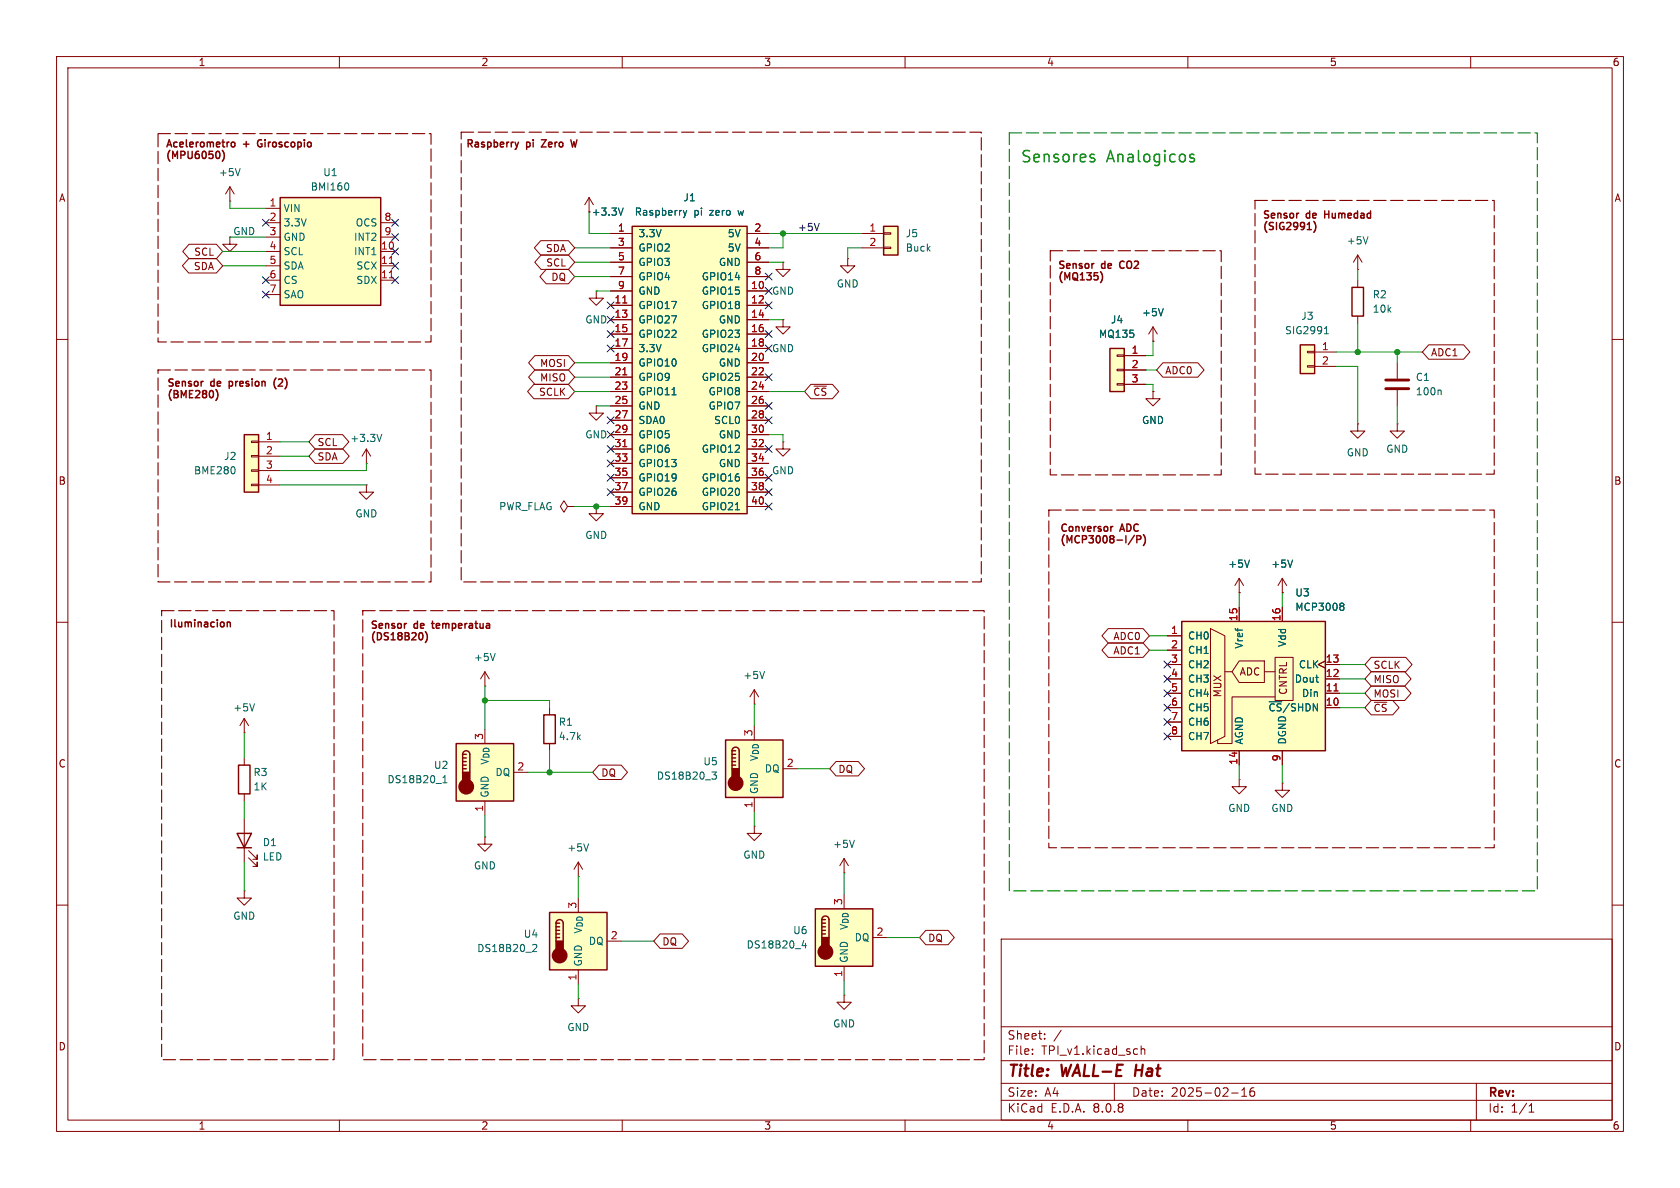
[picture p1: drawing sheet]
<svg xmlns="http://www.w3.org/2000/svg" width="297mm" height="210mm" viewBox="0 0 297 210" stroke-linecap="round" stroke-linejoin="round" font-family="sans-serif">
<g fill="none" stroke="#840000" stroke-width=".18">
<path d="M10 10h277v190h-277zM12 12h273v186h-273zM60 10v2M110 10v2M160 10v2M210 10v2M260 10v2M10 60h2M285 60h2M10 110h2M285 110h2M43.2 157.5v1.3h1.2l-1.2 1.2-1.3-1.2h1.3"/>
<path d="M43.2 157.5h.1M10 160h2M177 166h108v32h-108zM285 160h2M60 198v2M110 198v2M160 198v2M177 194.5h108M177 191.5h108M177 187.5h108M177 181.5h108M182.5 186.3v.1"/>
<path d="M182.5 185.5v.1M184.7 183.6v.1M184.7 182.8v.1M187.6 182.1l-1.3 2M197 191.5v3M201.7 184.9v1.5M201.7 185.5l.3-.1 .3 .1 .1 .9M210 198v2M217.7 193.2h1.2M219.5 193.8h.9M219.5 192.7l.5-.4v1.5M221.7 192.3a.59 .59 0 0 0-.7 .6v.6l.1 .2 .4 .1 .2-.1 .1-.5-.1-.3h-.5l-.2 .3"/>
<path d="M260 198v2M261 191.5v6.5M270.3 196.6h.9M270.3 195.5l.4-.4v1.5"/>
</g>
<path d="M200.9 188.2l-.3 2" fill="none" stroke="#840000" stroke-width=".4"/>
<path d="M80.6 131.4h10.2v10.2h-10.2z" fill="#ffffc2"/>
<path d="M80.6 131.4h10.2v10.2h-10.2zM81.8 133.4a.64 .64 0 0 1 .6-.7 .64 .64 0 0 1 .7 .7v3.1M81.8 135.9h.6M81.8 135.3h.6M81.8 134.6h.6M81.8 134h.6M81.8 133.4v3.1M81.8 133.4h.6" fill="none" stroke="#840000" stroke-width=".25"/>
<g fill="#840000" stroke="#840000" stroke-width=".25">
<path d="M81.8 136.5h1.3v1.9h-1.3z"/>
<circle cx="82.4" cy="139.1" r="1.27"/>
</g>
<g fill="none" stroke="#840000" stroke-width=".18">
<path d="M40.6 35.6h.1M40.6 33l-.7 1.3M40.6 33v2.6M40.6 33l.8 1.3M40.6 41.9v1.3h1.3l-1.3 1.3-1.2-1.3h1.2M149.9 45.7v1.3h1.2l-1.2 1.3-1.3-1.3h1.3M149.9 45.7h.1M85.7 118.7v2.6M85.7 118.7l.8 1.3M85.7 118.7l-.7 1.3M85.7 121.3h.1M90.8 136.5h2.5"/>
<path d="M85.7 141.6v2.5"/>
</g>
<path d="M42.5 29.8l-.5 1.3M87.5 115.5l-.4 1.3M78.3 138.4h.7M78.3 137.5l.4-.4v1.3" fill="none" stroke="#006464" stroke-width=".18"/>
<path d="M43.2 76.8h2.5v10.2h-2.5z" fill="#ffffc2"/>
<g fill="none" stroke="#840000" stroke-width=".18">
<path d="M44.4 78h1.3v.2h-1.3zM45.7 78.1h3.8M44.4 85.6h1.3v.3h-1.3zM44.4 83.1h1.3v.2h-1.3zM44.4 80.5h1.3v.3h-1.3zM45.7 80.6h3.8M45.7 83.2h3.8M45.7 85.7h3.8M97.2 125.1v1.3M97.2 131.4v1.3M133.3 124.5h.1M133.3 121.9l.8 1.3"/>
<path d="M133.3 121.9v2.6M133.3 121.9l-.7 1.3"/>
</g>
<path d="M43.2 76.8h2.5v10.2h-2.5zM96.1 126.4h2.1v5h-2.1z" fill="none" stroke="#840000" stroke-width=".25"/>
<path d="M41.5 82.7v.8M135.2 118.7l-.5 1.3" fill="none" stroke="#006464" stroke-width=".18"/>
<path d="M128.3 130.8h10.1v10.2h-10.1z" fill="#ffffc2"/>
<path d="M42.2 135.3h2v5h-2zM128.3 130.8h10.1v10.2h-10.1zM129.4 132.7a.64 .64 0 0 1 .6-.6 .64 .64 0 0 1 .7 .6v3.2M129.4 135.3h.6M129.4 134.6h.6M129.4 134h.6M129.4 133.4h.6M129.4 132.7v3.2M129.4 132.7h.6" fill="none" stroke="#840000" stroke-width=".25"/>
<g fill="#840000" stroke="#840000" stroke-width=".25">
<path d="M129.4 135.9h1.3v1.9h-1.3z"/>
<circle cx="130" cy="138.4" r="1.27"/>
</g>
<g fill="none" stroke="#840000" stroke-width=".18">
<path d="M138.4 46.4v1.2h1.3l-1.3 1.3-1.2-1.3h1.2M138.4 46.4h.1M240 47.6h.1M240 45.1l-.7 1.3M240 45.1v2.5M240 45.1l.8 1.3M43.2 129.5h.1M43.2 127v2.5M43.2 134v1.3M43.2 127l-.8 1.3M43.2 127l.7 1.3M138.4 135.9h2.6"/>
<path d="M43.2 140.3v1.3M133.3 146.1v1.2h-1.2l1.2 1.3 1.3-1.3h-1.3M133.3 146.1h.1M133.3 141v2.5M149.2 154.3h.1M149.2 151.8l.8 1.2M149.2 151.8v2.5M149.2 151.8l-.7 1.2M149.2 175.9v1.3h-1.2l1.2 1.2 1.3-1.2h-1.3M149.2 175.9h.1"/>
</g>
<path d="M241.8 41.9l-.4 1.2M45 124.4l-.4 1.3M125.9 136.5h.7l-.4 .5 .4 .1v.4l-.2 .2h-.4M151 148.5l-.4 1.3" fill="none" stroke="#006464" stroke-width=".18"/>
<path d="M144.1 160.7h10.2v10.1h-10.2z" fill="#ffffc2"/>
<path d="M144.1 160.7h10.2v10.1h-10.2zM145.3 162.6a.64 .64 0 0 1 .6-.7 .64 .64 0 0 1 .7 .7v3.1M145.3 165.1h.6M145.3 164.5h.6M145.3 163.8h.6M145.3 163.2h.6M145.3 162.6v3.1M145.3 162.6h.6" fill="none" stroke="#840000" stroke-width=".25"/>
<g fill="#840000" stroke="#840000" stroke-width=".25">
<path d="M145.3 165.7h1.3v1.9h-1.3z"/>
<circle cx="145.9" cy="168.3" r="1.27"/>
</g>
<path d="M102.2 154.9h.1M102.2 152.4l.8 1.3M102.2 152.4v2.5M102.2 152.4l-.7 1.3M149.2 170.8v2.6M154.3 165.7h2.5" fill="none" stroke="#840000" stroke-width=".18"/>
<path d="M104 149.2l-.4 1.2M142.1 166.3l-.3 .9h.8M142.4 166.7v.9" fill="none" stroke="#006464" stroke-width=".18"/>
<path d="M229.9 61h2.5v5h-2.5z" fill="#ffffc2"/>
<g fill="none" stroke="#840000" stroke-width=".18">
<path d="M105.4 51.4v1.3h1.3l-1.3 1.3-1.3-1.3h1.3M105.4 51.4h.1M138.4 56.5v1.3h1.3l-1.3 1.3-1.2-1.3h1.2M138.4 56.5h.1M203.8 57.8l-.7 1.3M203.8 57.8v2.5M203.8 57.8l.8 1.3M240 49.5v1.3M240 55.9v1.3M203.8 69.2v1.3h1.3l-1.3 1.3-1.2-1.3h1.2M203.8 69.2h.1M203.8 60.3h.1"/>
<path d="M231.1 64.6h1.3v.3h-1.3zM231.1 62.1h1.3v.3h-1.3zM232.4 62.2h3.8M232.4 64.8h3.8M105.4 89.5v1.3h1.3l-1.3 1.3-1.3-1.3h1.3M105.4 89.5h.1M226.7 104.8h.1M226.7 102.2l-.8 1.3M226.7 102.2v2.6M226.7 102.2l.8 1.3"/>
</g>
<path d="M239 50.8h2v5.1h-2zM229.9 61h2.5v5h-2.5z" fill="none" stroke="#840000" stroke-width=".25"/>
<path d="M205.6 54.6l-.4 1.2M234.1 59h.8M234.3 58l.2-.3v1.3M228.5 99l-.4 1.3" fill="none" stroke="#006464" stroke-width=".18"/>
<path d="M196.2 61.6h2.6v7.6h-2.6z" fill="#ffffc2"/>
<g fill="none" stroke="#840000" stroke-width=".18">
<path d="M105.4 71.8v1.2h1.3l-1.3 1.3-1.3-1.3h1.3M105.4 71.8h.1M197.5 67.8h1.3v.3h-1.3zM197.5 65.3h1.3v.2h-1.3zM197.5 62.7h1.3v.3h-1.3zM198.8 62.9h3.8M198.8 65.4h3.8M198.8 67.9h3.8M240 74.9v1.3h1.3l-1.3 1.3-1.2-1.3h1.2M240 74.9h.1M247 74.9v1.3h1.3l-1.3 1.3-1.3-1.3h1.3M247 74.9h.1"/>
<path d="M247 64.1v2.8M247 69v2.8M100.3 89.5l-.6-1-.6 1 .6 1.1 .6-1.1h1.3M101.6 89.5h.1M219.1 137.8v1.3h1.2l-1.2 1.2-1.3-1.2h1.3M219.1 137.8h.1M102.2 176.5v1.3h-1.2l1.2 1.3 1.3-1.3h-1.3M102.2 176.5h.1"/>
</g>
<path d="M196.2 61.6h2.6v7.6h-2.6z" fill="none" stroke="#840000" stroke-width=".25"/>
<path d="M245 68.7h4M245 67.2h4" fill="none" stroke="#840000" stroke-width=".51"/>
<path d="M254.6 68.9l.2 .2v.7" fill="none" stroke="#006464" stroke-width=".18"/>
<path d="M208.9 109.9h25.4v22.8h-25.4z" fill="#ffffc2"/>
<g fill="none" stroke="#840000" stroke-width=".18">
<path d="M206.4 112.4h2.5M206.4 117.5h2.5M206.4 114.9h2.5M214 111.1l2.5 1.3v17.8l-2.5 1.2zM216.5 118.7h1.3M219.1 116.8h4.4v3.9h-4.4l-1.3-2zM219.1 104.8h.1M219.1 102.2v2.6M219.1 107.3v2.6M219.1 102.2l-.8 1.3M219.1 102.2l.7 1.3M223.5 118.7h1.9"/>
<path d="M225.4 116.2h3.2v7.6h-3.2zM226.7 107.3v2.6M234.3 116.8l-1.3 .7 1.3 .6M234.3 117.5h2.6M206.4 125.1h2.5M206.4 122.6h2.5M206.4 120h2.5M206.4 127.6h2.5M206.4 130.2h2.5M219.1 132.7v2.6M225.4 123.2h-7.6v8.2h-2.5v-.6M226.7 138.4v1.3h1.3l-1.3 1.3-1.3-1.3h1.3"/>
<path d="M226.7 138.4h.1M226.7 132.7v2.6M234.3 125.1h2.6M234.3 122.6h2.6M234.3 120h2.6"/>
</g>
<path d="M208.9 109.9h25.4v22.8h-25.4z" fill="none" stroke="#840000" stroke-width=".25"/>
<path d="M235.8 122.1h.8" fill="none" stroke="#a90000" stroke-width=".18"/>
<path d="M220.9 99l-.4 1.3M237.1 106.6h.2l.3 .3-.3 .3M237.1 107.2h.2M237.3 107.2l.3 .2v.3l-.1 .1-.4 .1" fill="none" stroke="#006464" stroke-width=".18"/>
<path d="M97.2 161.3h10.1v10.2h-10.1z" fill="#ffffc2"/>
<path d="M97.2 161.3h10.1v10.2h-10.1zM98.3 163.2a.64 .64 0 0 1 .6-.6 .64 .64 0 0 1 .7 .6v3.2M98.3 165.7h.6M98.3 165.1h.6M98.3 164.5h.6M98.3 163.8h.6M98.3 163.2v3.2M98.3 163.2h.6" fill="none" stroke="#840000" stroke-width=".25"/>
<g fill="#840000" stroke="#840000" stroke-width=".25">
<path d="M98.3 166.4h1.3v1.9h-1.3z"/>
<circle cx="98.9" cy="168.9" r="1.27"/>
</g>
<g fill="none" stroke="#840000" stroke-width=".18">
<path d="M104.1 34.9l-.7 1.3M104.1 34.9v2.6M104.1 34.9l.8 1.3M64.8 79.4l-.8 1.2M64.8 79.4v2.5M64.8 79.4l.7 1.2M138.4 78.1v1.3h-1.2l1.2 1.2 1.3-1.2h-1.3M138.4 78.1h.1M64.8 81.9h.1M64.8 85.7v1.3h1.2l-1.2 1.3-1.3-1.3h1.3M64.8 85.7h.1M85.7 148v1.2h-1.2l1.2 1.3 1.3-1.3h-1.3"/>
<path d="M85.7 148h.1M102.2 171.5v2.5M107.3 166.4h2.6"/>
</g>
<path d="M110.2 36.8l-.5 1.2M67.5 76.8l-.4 1.2M94.2 167l.5-.1 .2 .4-.8 .9h.8" fill="none" stroke="#006464" stroke-width=".18"/>
<path d="M156.2 40h2.5v5.1h-2.5z" fill="#ffffc2"/>
<path d="M152.4 41.3h3.8M152.4 43.8h3.8M156.2 43.7h1.3v.2h-1.3zM156.2 41.1h1.3v.3h-1.3zM43.2 144.8v7.6M43.9 151.6l1.6 1.6v-.8v.8h-.8M43.9 150.4l1.6 1.5v-.8v.8h-.8" fill="none" stroke="#840000" stroke-width=".18"/>
<path d="M156.2 40h2.5v5.1h-2.5zM41.9 147.3h2.5l-1.2 2.6zM41.9 149.9h2.5" fill="none" stroke="#840000" stroke-width=".25"/>
<path d="M49.5 34.9h17.8v19.1h-17.8z" fill="#ffffc2"/>
<path d="M49.5 34.9h17.8v19.1h-17.8z" fill="none" stroke="#840000" stroke-width=".25"/>
<path d="M47 36.8h2.5M47 39.4h2.5M67.3 39.4h2.5M47 44.5h2.5M47 47h2.5M47 49.5h2.5M47 41.9h2.5M47 52.1h2.5M67.3 44.5h2.5M67.3 47h2.5M67.3 49.5h2.5M67.3 41.9h2.5" fill="none" stroke="#840000" stroke-width=".18"/>
<path d="M68.8 46.6h.7M68.8 49.1h.7" fill="none" stroke="#a90000" stroke-width=".18"/>
<path d="M61.5 32.4l.2 .4-.2 .7" fill="none" stroke="#006464" stroke-width=".18"/>
<path d="M111.8 40h20.3v50.8h-20.3z" fill="#ffffc2"/>
<g fill="none" stroke="#840000" stroke-width=".25">
<path d="M38.8 27l.1 .5-.1 .4M39.5 26.9a1.48 1.48 0 0 1-.2 1.6M41.1 25.1l.3 .1 .1 .2v.5l-.4 .1M45.6 24.9l-.1 .3 .1 .6M91.7 25.1l-.3 .9M95.7 24.7h.9l-.9 1.3h.9M100.9 24.7l.3 1.3 .3-.9 .2 .9M232.5 39.5a1.48 1.48 0 0 1-.2 1.6M234.2 37.3v1.2M234.2 37.9h.7M111.8 40h20.3v50.8h-20.3zM194.8 48.4a1.48 1.48 0 0 1-.3 1.6"/>
<path d="M198.1 46.3l-.2 .4 .2 .6M38.4 69.2a1.48 1.48 0 0 1-.2 1.6M40.5 67.4v1.3M40.5 68.2l.1 .1M40.6 67.4l-.1 .1M48.8 66.8a1.46 1.46 0 0 0 0 1.9M200.6 94.6l-1.1 1.7M201 94.7v1.3M201.7 94.9l-.1 .4-.6 .1M202.4 94.9a1.48 1.48 0 0 1-.3 1.5M40.2 110.1l.2-.1h.3v.8M75.4 112a1.48 1.48 0 0 1-.2 1.6"/>
<path d="M76.3 110.2h.5"/>
</g>
<g fill="none" stroke="#840000" stroke-width=".18">
<path d="M33.4 45.7h4.9l1.1 1.3-1.1 1.3h-4.9l-1.2-1.3zM33.4 43.2h4.9l1.1 1.3-1.1 1.2h-4.9l-1.1-1.2zM95.6 42.5h4.9l1.1 1.3-1.1 1.3h-4.9l-1.1-1.3zM95.6 45.1h4.9l1.1 1.3-1.1 1.2h-4.9l-1.1-1.2zM96.6 47.6h3.9l1.1 1.3-1.1 1.3h-3.9l-1.2-1.3zM107.9 41.3h3.9M107.9 51.4h3.9M107.9 54h3.9M107.9 56.5h3.9M107.9 59.1h3.9M107.9 43.8h3.9M107.9 46.4h3.9"/>
<path d="M107.9 48.9h3.9M132.1 41.3h3.8M132.1 51.4h3.8M132.1 54h3.8M132.1 56.5h3.8M132.1 59.1h3.8M132.1 43.8h3.8M132.1 46.4h3.8M132.1 48.9h3.8M55.7 79.4h4.9l1.1 1.2-1.1 1.3h-4.9l-1.1-1.3zM55.7 76.8h4.9l1.1 1.3-1.1 1.3h-4.9l-1.1-1.3zM94.4 67.9h6.1l1.1 1.3-1.1 1.3h-6.1l-1.1-1.3z"/>
<path d="M94.6 65.4h5.9l1.1 1.3-1.1 1.2h-5.9l-1.2-1.2zM94.6 62.9h5.9l1.1 1.2-1.1 1.3h-5.9l-1.2-1.3zM107.9 61.6h3.9M107.9 64.1h3.9M107.9 66.7h3.9M107.9 69.2h3.9M107.9 71.8h3.9M107.9 74.3h3.9M107.9 76.8h3.9M107.9 79.4h3.9M132.1 61.6h3.8M132.1 64.1h3.8"/>
<path d="M132.1 66.7h3.8M132.1 69.2h3.8M132.1 71.8h3.8M132.1 74.3h3.8M132.1 76.8h3.8M132.1 79.4h3.8M143.4 67.9h3.8l1.1 1.3-1.1 1.3h-3.8l-1.2-1.3zM198.8 62.9h3.8M198.8 65.4h3.8M198.8 67.9h3.8M203.8 60.3h.1M203.8 69.2h.1"/>
<path d="M205.6 64.1h6.2l1.1 1.3-1.1 1.3h-6.2l-1.1-1.3zM252.6 61h6.1l1.2 1.2-1.2 1.3h-6.1l-1.1-1.3zM107.9 81.9h3.9M107.9 84.5h3.9M107.9 87h3.9M107.9 89.5h3.9M132.1 81.9h3.8M132.1 84.5h3.8M132.1 87h3.8M132.1 89.5h3.8M195.9 113.7h6.2l1.1 1.2-1.1 1.3h-6.2l-1.1-1.3zM195.9 111.1h6.2l1.1 1.3-1.1 1.3h-6.2l-1.1-1.3z"/>
<path d="M206.4 112.4h2.5M206.4 117.5h2.5M206.4 114.9h2.5M219.1 104.8h.1M219.1 107.3v2.6M226.7 104.8h.1M226.7 107.3v2.6M234.3 116.8l-1.3 .7 1.3 .6M234.3 117.5h2.6M242.4 118.7h5.9l1.2 1.3-1.2 1.3h-5.9l-1.1-1.3zM242.4 116.2h6.1l1.1 1.3-1.1 1.2h-6.1l-1.1-1.2zM105.9 135.3h3.9l1.1 1.2-1.1 1.3h-3.9l-1.1-1.3z"/>
<path d="M147.8 134.6h3.9l1.1 1.3-1.1 1.3h-3.9l-1.1-1.3zM206.4 125.1h2.5M206.4 122.6h2.5M206.4 120h2.5M206.4 127.6h2.5M206.4 130.2h2.5M219.1 132.7v2.6M226.7 132.7v2.6M234.3 125.1h2.6M234.3 122.6h2.6M234.3 120h2.6M242.4 121.3h5.9l1.2 1.3-1.2 1.2h-5.9l-1.1-1.2z"/>
<path d="M242.4 123.8h3.8l1.1 1.3-1.1 1.3h-3.8l-1.1-1.3zM116.7 165.1h3.9l1.1 1.3-1.1 1.2h-3.9l-1.1-1.2zM163.7 164.5h3.9l1.1 1.2-1.1 1.3h-3.9l-1.1-1.3z"/>
</g>
<path d="M110.1 53.6h.7M110.1 66.3h.7M110.1 79h.7M235.8 122.1h.8" fill="none" stroke="#a90000" stroke-width=".18"/>
<path d="M110.2 36.8l-.5 1.2M120.8 37.2l.3 .8M121.1 38l-.3 .5M121.4 37.2l-.3 .8M205.6 54.6l-.4 1.2M118.8 69.8h.7M130 90.1h.7M220.9 99l-.4 1.3M228.5 99l-.4 1.3M237.1 106.6h.2l.3 .3-.3 .3M237.1 107.2h.2M237.3 107.2l.3 .2v.3l-.1 .1-.4 .1" fill="none" stroke="#006464" stroke-width=".18"/>
<path d="M144.8 39.5l-.4 1.3" fill="none" stroke="#0f0f0f" stroke-width=".18"/>
<path d="M27.9 23.6h48.3v36.9h-48.3zM81.5 23.4h92v79.5h-92zM221.9 35.4h42.3v48.4h-42.3zM185.7 44.3h30.2v39.6h-30.2zM27.9 65.4h48.3v37.5h-48.3zM185.4 90.2h78.8v59.7h-78.8zM28.6 108h30.5v79.3h-30.5zM64.1 108h109.9v79.3h-109.9z" fill="none" stroke="#840000" stroke-width=".2" stroke-dasharray="2.2 .8"/>
<path d="M178.4 23.5h93.4v134h-93.4z" fill="none" stroke="#008400" stroke-width=".2" stroke-dasharray="2.2 .8"/>
<g fill="none" stroke="#009600" stroke-width=".18">
<path d="M40.6 35.6v1.2h6.4M104.1 37.5v3.8h3.8M39.4 44.5h7.6M39.4 47h7.6M40.6 41.9h6.4M101.6 43.8h6.3M101.6 46.4h6.3M101.6 48.9h6.3M105.4 51.4h2.5M135.9 41.3h16.5M135.9 46.4h2.5M135.9 56.5h2.5"/>
<path d="M138.4 41.3v2.5h-2.5M152.4 43.8h-2.5v1.9M240 47.6v1.9M240 57.2v5M49.5 78.1h5.1M101.6 69.2h6.3M101.6 66.7h6.3M101.6 64.1h6.3M105.4 71.8h2.5M135.9 69.2h6.3M135.9 76.8h2.5v1.3M202.6 67.9h1.2v1.3"/>
<path d="M202.6 65.4h1.9M203.8 60.3v2.6h-1.2M236.2 64.8h3.8v10.1M236.2 62.2h15.3M247 62.2v1.9M247 71.8v3.1M49.5 85.7h15.3M49.5 80.6h5.1M64.8 81.9v1.3h-15.3M101.6 89.5h6.3M203.2 114.9h3.2M203.2 112.4h3.2"/>
<path d="M219.1 104.8v2.5M226.7 104.8v2.5M236.9 117.5h4.4M43.2 129.5v4.5M85.7 123.8h11.5v1.3M85.7 121.3v7.6M93.3 136.5h11.5M97.2 132.7v3.8M133.3 124.5v3.8M141 135.9h5.7M219.1 135.3v2.5M226.7 135.3v3.1"/>
<path d="M236.9 120h4.4M236.9 125.1h4.4M236.9 122.6h4.4M43.2 141.6v3.2M43.2 152.4v5.1M85.7 144.1v3.9M102.2 154.9v3.9M133.3 143.5v2.6M149.2 154.3v3.8M102.2 174v2.5M109.9 166.4h5.7M149.2 173.4v2.5"/>
<path d="M156.8 165.7h5.8"/>
</g>
<g fill="none" stroke="#000084" stroke-width=".18">
<path d="M46.4 38.8l1.2 1.2M47.6 38.8l-1.2 1.2M69.2 38.8l1.3 1.2M70.5 38.8l-1.3 1.2M46.4 51.5l1.2 1.2M46.4 48.9l1.2 1.2M47.6 51.5l-1.2 1.2M47.6 48.9l-1.2 1.2M69.2 48.9l1.3 1.2M69.2 41.3l1.3 1.2M69.2 46.4l1.3 1.2M69.2 43.8l1.3 1.3"/>
<path d="M70.5 48.9l-1.3 1.2M70.5 41.3l-1.3 1.2M70.5 46.4l-1.3 1.2M70.5 43.8l-1.3 1.3M107.3 58.4l1.3 1.3M107.3 53.4l1.3 1.2M107.3 55.9l1.3 1.2M108.6 58.4l-1.3 1.3M108.6 53.4l-1.3 1.2M108.6 55.9l-1.3 1.2M135.3 50.8l1.2 1.2M135.3 48.3l1.2 1.2"/>
<path d="M135.3 53.4l1.2 1.2M135.3 58.4l1.2 1.3M136.5 50.8l-1.2 1.2M136.5 53.4l-1.2 1.2M136.5 48.3l-1.2 1.2M136.5 58.4l-1.2 1.3M107.3 78.8l1.3 1.2M107.3 73.7l1.3 1.2M107.3 61l1.3 1.2M107.3 76.2l1.3 1.2M108.6 78.8l-1.3 1.2M108.6 73.7l-1.3 1.2"/>
<path d="M108.6 61l-1.3 1.2M108.6 76.2l-1.3 1.2M135.3 66.1l1.2 1.2M135.3 73.7l1.2 1.2M135.3 78.8l1.2 1.2M135.3 61l1.2 1.2M135.3 71.1l1.2 1.3M136.5 66.1l-1.2 1.2M136.5 73.7l-1.2 1.2M136.5 78.8l-1.2 1.2M136.5 61l-1.2 1.2M136.5 71.1l-1.2 1.3"/>
<path d="M107.3 81.3l1.3 1.2M107.3 83.8l1.3 1.3M107.3 86.4l1.3 1.2M108.6 81.3l-1.3 1.2M108.6 83.8l-1.3 1.3M108.6 86.4l-1.3 1.2M135.3 83.8l1.2 1.3M135.3 86.4l1.2 1.2M135.3 88.9l1.2 1.2M136.5 83.8l-1.2 1.3M136.5 86.4l-1.2 1.2M136.5 88.9l-1.2 1.2"/>
<path d="M205.8 119.4l1.2 1.2M205.8 116.9l1.2 1.2M207 119.4l-1.2 1.2M207 116.9l-1.2 1.2M205.8 127l1.2 1.2M205.8 121.9l1.2 1.3M205.8 129.6l1.2 1.2M205.8 124.5l1.2 1.2M207 127l-1.2 1.2M207 121.9l-1.2 1.3M207 129.6l-1.2 1.2M207 124.5l-1.2 1.2"/>
</g>
<g fill="#009600" stroke="#009600" stroke-width=".18">
<circle cx="138.4" cy="41.3" r=".46"/>
<circle cx="85.7" cy="123.8" r=".46"/>
<circle cx="105.4" cy="89.5" r=".46"/>
<circle cx="97.2" cy="136.5" r=".46"/>
<circle cx="240" cy="62.2" r=".46"/>
<circle cx="247" cy="62.2" r=".46"/>
</g>
<g font-size="2.8" fill="#008400">
<text x="180.3" y="29.1">Sensores</text>
<text x="195.7" y="29.1">Analogicos</text>
</g>
<g font-size="2.8" fill="#840000">
<text x="178" y="190.9">Title:</text>
<text x="187.7" y="190.9">WALL-E</text>
<text x="201.5" y="190.9">Hat</text>
</g>
<g font-size="2.1" fill="#840000">
<text x="178" y="184">Sheet:</text>
<text x="178" y="186.7">File:</text>
<text x="184.1" y="186.7">TPI_v1.kicad_sch</text>
<text x="178" y="196.9">KiCad</text>
<text x="178" y="194.1">Size:</text>
<text x="184.7" y="194.1">A4</text>
<text x="185.7" y="196.9">E.D.A.</text>
<text x="193.3" y="196.9">8.0.8</text>
<text x="200" y="194.1">Date:</text>
<text x="207" y="194.1">2025-02-16</text>
<text x="263" y="194.3">Rev:</text>
<text x="263" y="196.9">Id:</text>
<text x="267.1" y="196.9">1/1</text>
</g>
<g font-size="1.8" fill="#840000">
<text x="35" y="11.9">1</text>
<text x="85" y="11.9">2</text>
<text x="135" y="11.9">3</text>
<text x="185" y="11.9">4</text>
<text x="235" y="11.9">5</text>
<text x="285" y="11.9">6</text>
<text x="29.2" y="26.4">Acelerometro</text>
<text x="29.2" y="28.5">(MPU6050)</text>
<text x="43.1" y="26.4">+</text>
<text x="46.1" y="26.4">Giroscopio</text>
<text x="82.3" y="26.4">Raspberry</text>
<text x="93.1" y="26.4">pi</text>
<text x="96.4" y="26.4">Zero</text>
<text x="102.1" y="26.4">W</text>
<text x="10.3" y="35.9">A</text>
<text x="285.3" y="35.9">A</text>
<text x="104.5" y="38.3">+3.3V</text>
<text x="223.1" y="39">Sensor</text>
<text x="223.1" y="41">(SIG2991)</text>
<text x="231" y="39">de</text>
<text x="234.7" y="39">Humedad</text>
<text x="34.2" y="47.9">SDA</text>
<text x="34.2" y="45.4">SCL</text>
<text x="96.4" y="44.8">SDA</text>
<text x="96.5" y="47.3">SCL</text>
<text x="186.9" y="47.9">Sensor</text>
<text x="194.8" y="47.9">de</text>
<text x="198.5" y="47.9">CO2</text>
<text x="97.4" y="49.8">DQ</text>
<text x="186.9" y="49.9">(MQ135)</text>
<text x="95.4" y="65.1">MOSI</text>
<text x="252.9" y="63.2">ADC1</text>
<text x="29.5" y="68.7">Sensor</text>
<text x="29.5" y="70.7">(BME280)</text>
<text x="37.4" y="68.7">de</text>
<text x="41.1" y="68.7">presion</text>
<text x="49.5" y="68.7">(2)</text>
<text x="95.2" y="70.2">SCLK</text>
<text x="95.4" y="67.6">MISO</text>
<text x="143.7" y="70.2">~{CS}</text>
<text x="205.9" y="66.4">ADC0</text>
<text x="56" y="81.6">SDA</text>
<text x="56" y="79.1">SCL</text>
<text x="10.3" y="85.9">B</text>
<text x="285.3" y="85.9">B</text>
<text x="187.3" y="94.4">Conversor</text>
<text x="198.2" y="94.4">ADC</text>
<text x="187.3" y="96.4">(MCP3008-I/P)</text>
<text x="29.8" y="111.3">Iluminacion</text>
<text x="65.4" y="111.5">Sensor</text>
<text x="65.4" y="113.5">(DS18B20)</text>
<text x="73.3" y="111.5">de</text>
<text x="77" y="111.5">temperatua</text>
<text x="196.7" y="113.3">ADC0</text>
<text x="196.7" y="115.9">ADC1</text>
<text x="219.1" y="119.6">ADC</text>
<text x="242.7" y="118.4">SCLK</text>
<text x="216.1" y="123.4" transform="rotate(-90 216.1 123.4)">MUX</text>
<text x="227.7" y="122.9" transform="rotate(-90 227.7 122.9)">CNTRL</text>
<text x="242.7" y="123.5">MOSI</text>
<text x="242.7" y="121">MISO</text>
<text x="242.7" y="126">~{CS}</text>
<text x="10.3" y="135.9">C</text>
<text x="106.2" y="137.5">DQ</text>
<text x="148.1" y="136.8">DQ</text>
<text x="285.3" y="135.9">C</text>
<text x="117" y="167.3">DQ</text>
<text x="164" y="166.7">DQ</text>
<text x="10.3" y="185.9">D</text>
<text x="285.3" y="185.9">D</text>
<text x="35" y="199.9">1</text>
<text x="85" y="199.9">2</text>
<text x="135" y="199.9">3</text>
<text x="185" y="199.9">4</text>
<text x="235" y="199.9">5</text>
<text x="285" y="199.9">6</text>
</g>
<g font-size="1.8" fill="#006464">
<text x="38.6" y="31.3">+5V</text>
<text x="54.8" y="33.9">BMI160</text>
<text x="57" y="31.3">U1</text>
<text x="120.7" y="35.8">J1</text>
<text x="41.1" y="41.8">GND</text>
<text x="50" y="37.7">VIN</text>
<text x="50" y="40.2">3.3V</text>
<text x="62.8" y="40.2">OCS</text>
<text x="112.1" y="38.3">Raspberry</text>
<text x="122.7" y="38.3">pi</text>
<text x="125.6" y="38.3">zero</text>
<text x="130.8" y="38.3">w</text>
<text x="50" y="42.8">GND</text>
<text x="50" y="45.3">SCL</text>
<text x="50" y="47.9">SDA</text>
<text x="62.5" y="45.3">INT1</text>
<text x="62.5" y="42.8">INT2</text>
<text x="62.9" y="47.9">SCX</text>
<text x="112.8" y="42.1">3.3V</text>
<text x="112.8" y="44.7">GPIO2</text>
<text x="112.8" y="47.2">GPIO3</text>
<text x="127" y="47.2">GND</text>
<text x="128.6" y="42.1">5V</text>
<text x="128.6" y="44.7">5V</text>
<text x="160" y="42.1">J5</text>
<text x="160" y="44.7">Buck</text>
<text x="238" y="43.4">+5V</text>
<text x="50" y="50.4">CS</text>
<text x="50" y="52.9">SAO</text>
<text x="62.9" y="50.4">SDX</text>
<text x="112.8" y="49.8">GPIO4</text>
<text x="112.8" y="52.3">GND</text>
<text x="124" y="52.3">GPIO15</text>
<text x="124" y="49.8">GPIO14</text>
<text x="136.4" y="52.3">GND</text>
<text x="147.8" y="51">GND</text>
<text x="242.6" y="52.9">R2</text>
<text x="103.4" y="57.4">GND</text>
<text x="112.8" y="54.8">GPIO17</text>
<text x="112.8" y="57.4">GPIO27</text>
<text x="112.8" y="59.9">GPIO22</text>
<text x="124" y="54.8">GPIO18</text>
<text x="124" y="59.9">GPIO23</text>
<text x="127" y="57.4">GND</text>
<text x="194.2" y="59.9">MQ135</text>
<text x="196.3" y="57.4">J4</text>
<text x="201.8" y="56.1">+5V</text>
<text x="227.1" y="59.3">SIG2991</text>
<text x="229.9" y="56.7">J3</text>
<text x="242.6" y="55.5">10k</text>
<text x="112.8" y="62.5">3.3V</text>
<text x="112.8" y="65">GPIO10</text>
<text x="124" y="62.5">GPIO24</text>
<text x="127" y="65">GND</text>
<text x="136.4" y="62.5">GND</text>
<text x="112.8" y="67.5">GPIO9</text>
<text x="112.8" y="70.1">GPIO11</text>
<text x="124" y="67.5">GPIO25</text>
<text x="125.2" y="70.1">GPIO8</text>
<text x="250.2" y="67.5">C1</text>
<text x="250.2" y="70.1">100n</text>
<text x="103.4" y="77.7">GND</text>
<text x="112.8" y="72.6">GND</text>
<text x="112.8" y="75.2">SDA0</text>
<text x="112.8" y="77.7">GPIO5</text>
<text x="125.2" y="72.6">GPIO7</text>
<text x="126.1" y="75.2">SCL0</text>
<text x="127" y="77.7">GND</text>
<text x="201.8" y="75.2">GND</text>
<text x="39.5" y="81.5">J2</text>
<text x="61.8" y="78.3">+3.3V</text>
<text x="112.8" y="80.2">GPIO6</text>
<text x="112.8" y="82.8">GPIO13</text>
<text x="124" y="80.2">GPIO12</text>
<text x="127" y="82.8">GND</text>
<text x="238" y="80.9">GND</text>
<text x="245" y="80.2">GND</text>
<text x="34.2" y="84">BME280</text>
<text x="112.8" y="85.3">GPIO19</text>
<text x="112.8" y="87.9">GPIO26</text>
<text x="124" y="85.3">GPIO16</text>
<text x="124" y="87.9">GPIO20</text>
<text x="136.4" y="84">GND</text>
<text x="62.7" y="91.7">GND</text>
<text x="88.1" y="90.4">PWR_FLAG</text>
<text x="103.4" y="95.5">GND</text>
<text x="112.8" y="90.4">GND</text>
<text x="124" y="90.4">GPIO21</text>
<text x="217" y="100.6">+5V</text>
<text x="224.7" y="100.6">+5V</text>
<text x="228.9" y="105.6">U3</text>
<text x="209.9" y="113.3">CH0</text>
<text x="228.9" y="108.2">MCP3008</text>
<text x="83.7" y="117.1">+5V</text>
<text x="209.9" y="115.8">CH1</text>
<text x="209.9" y="118.3">CH2</text>
<text x="219.9" y="114.8" transform="rotate(-90 219.9 114.8)">Vref</text>
<text x="227.6" y="114.5" transform="rotate(-90 227.6 114.5)">Vdd</text>
<text x="229.5" y="118.3">CLK</text>
<text x="41.1" y="126">+5V</text>
<text x="131.3" y="120.2">+5V</text>
<text x="209.9" y="120.9">CH3</text>
<text x="209.9" y="123.4">CH4</text>
<text x="209.9" y="126">CH5</text>
<text x="224.1" y="126">~{CS}/SHDN</text>
<text x="228.8" y="120.9">Dout</text>
<text x="230.1" y="123.4">Din</text>
<text x="98.7" y="128.5">R1</text>
<text x="98.7" y="131">4.7k</text>
<text x="209.9" y="128.5">CH6</text>
<text x="209.9" y="131">CH7</text>
<text x="219.9" y="131.7" transform="rotate(-90 219.9 131.7)">AGND</text>
<text x="227.6" y="131.7" transform="rotate(-90 227.6 131.7)">DGND</text>
<text x="44.7" y="137.4">R3</text>
<text x="76.6" y="136.1">U2</text>
<text x="86.6" y="135.3" transform="rotate(-90 86.6 135.3)">V_{DD}</text>
<text x="87.5" y="137.4">DQ</text>
<text x="124.2" y="135.5">U5</text>
<text x="134.2" y="134.7" transform="rotate(-90 134.2 134.7)">V_{DD}</text>
<text x="135.1" y="136.8">DQ</text>
<text x="44.7" y="139.9">1K</text>
<text x="68.4" y="138.7">DS18B20_1</text>
<text x="86.6" y="141.1" transform="rotate(-90 86.6 141.1)">GND</text>
<text x="116" y="138">DS18B20_3</text>
<text x="134.2" y="140.5" transform="rotate(-90 134.2 140.5)">GND</text>
<text x="217" y="143.7">GND</text>
<text x="224.7" y="143.7">GND</text>
<text x="46.4" y="149.8">D1</text>
<text x="46.4" y="152.3">LED</text>
<text x="83.7" y="153.9">GND</text>
<text x="100.2" y="150.7">+5V</text>
<text x="131.3" y="152">GND</text>
<text x="147.2" y="150.1">+5V</text>
<text x="41.1" y="162.8">GND</text>
<text x="92.5" y="166">U4</text>
<text x="103.1" y="165.2" transform="rotate(-90 103.1 165.2)">V_{DD}</text>
<text x="104" y="167.2">DQ</text>
<text x="131.9" y="167.9">DS18B20_4</text>
<text x="140.1" y="165.3">U6</text>
<text x="150.1" y="164.5" transform="rotate(-90 150.1 164.5)">V_{DD}</text>
<text x="151" y="166.6">DQ</text>
<text x="84.3" y="168.5">DS18B20_2</text>
<text x="103.1" y="170.9" transform="rotate(-90 103.1 170.9)">GND</text>
<text x="150.1" y="170.3" transform="rotate(-90 150.1 170.3)">GND</text>
<text x="100.2" y="182.5">GND</text>
<text x="147.2" y="181.8">GND</text>
</g>
<g font-size="1.8" fill="#a90000">
<text x="47.6" y="36.6">1</text>
<text x="47.6" y="39.1">2</text>
<text x="47.6" y="41.7">3</text>
<text x="67.9" y="39.1">8</text>
<text x="67.9" y="41.7">9</text>
<text x="109.1" y="41">1</text>
<text x="133.3" y="41">2</text>
<text x="153.6" y="41">1</text>
<text x="47.6" y="44.2">4</text>
<text x="47.6" y="46.7">5</text>
<text x="67.3" y="44.2">10</text>
<text x="67.3" y="46.7">11</text>
<text x="109.1" y="43.6">3</text>
<text x="109.1" y="46.1">5</text>
<text x="133.3" y="43.6">4</text>
<text x="133.3" y="46.1">6</text>
<text x="153.6" y="43.6">2</text>
<text x="47.6" y="49.3">6</text>
<text x="47.6" y="51.8">7</text>
<text x="67.3" y="49.3">11</text>
<text x="108.5" y="53.7">11</text>
<text x="109.1" y="48.6">7</text>
<text x="109.1" y="51.2">9</text>
<text x="132.7" y="51.2">10</text>
<text x="132.7" y="53.7">12</text>
<text x="133.3" y="48.6">8</text>
<text x="108.5" y="56.3">13</text>
<text x="108.5" y="58.8">15</text>
<text x="132.7" y="56.3">14</text>
<text x="132.7" y="58.8">16</text>
<text x="108.5" y="61.3">17</text>
<text x="108.5" y="63.9">19</text>
<text x="132.7" y="61.3">18</text>
<text x="132.7" y="63.9">20</text>
<text x="200" y="62.6">1</text>
<text x="200" y="65.2">2</text>
<text x="233.6" y="62">1</text>
<text x="233.6" y="64.5">2</text>
<text x="108.5" y="66.4">21</text>
<text x="108.5" y="69">23</text>
<text x="108.5" y="71.5">25</text>
<text x="132.7" y="66.4">22</text>
<text x="132.7" y="69">24</text>
<text x="132.7" y="71.5">26</text>
<text x="200" y="67.7">3</text>
<text x="46.9" y="77.9">1</text>
<text x="108.5" y="74">27</text>
<text x="108.5" y="76.6">29</text>
<text x="132.7" y="74">28</text>
<text x="132.7" y="76.6">30</text>
<text x="46.9" y="80.4">2</text>
<text x="46.9" y="82.9">3</text>
<text x="108.5" y="79.1">31</text>
<text x="108.5" y="81.7">33</text>
<text x="132.7" y="79.1">32</text>
<text x="132.7" y="81.7">34</text>
<text x="46.9" y="85.5">4</text>
<text x="108.5" y="84.2">35</text>
<text x="108.5" y="86.7">37</text>
<text x="108.5" y="89.3">39</text>
<text x="132.7" y="84.2">36</text>
<text x="132.7" y="86.7">38</text>
<text x="132.7" y="89.3">40</text>
<text x="206.9" y="112.1">1</text>
<text x="218.8" y="109.9" transform="rotate(-90 218.8 109.9)">15</text>
<text x="226.4" y="109.9" transform="rotate(-90 226.4 109.9)">16</text>
<text x="206.9" y="114.7">2</text>
<text x="206.9" y="117.2">3</text>
<text x="206.9" y="119.8">4</text>
<text x="234.3" y="119.8">12</text>
<text x="234.3" y="117.2">13</text>
<text x="206.9" y="122.3">5</text>
<text x="206.9" y="124.8">6</text>
<text x="234.3" y="124.8">10</text>
<text x="234.3" y="122.3">11</text>
<text x="85.5" y="130.9" transform="rotate(-90 85.5 130.9)">3</text>
<text x="133.1" y="130.2" transform="rotate(-90 133.1 130.2)">3</text>
<text x="206.9" y="127.4">7</text>
<text x="206.9" y="129.9">8</text>
<text x="91.4" y="136.3">2</text>
<text x="139" y="135.6">2</text>
<text x="218.8" y="135.3" transform="rotate(-90 218.8 135.3)">14</text>
<text x="226.4" y="134.7" transform="rotate(-90 226.4 134.7)">9</text>
<text x="85.5" y="143.6" transform="rotate(-90 85.5 143.6)">1</text>
<text x="133.1" y="142.9" transform="rotate(-90 133.1 142.9)">1</text>
<text x="102" y="160.7" transform="rotate(-90 102 160.7)">3</text>
<text x="149" y="160.1" transform="rotate(-90 149 160.1)">3</text>
<text x="107.9" y="166.1">2</text>
<text x="154.9" y="165.5">2</text>
<text x="102" y="173.4" transform="rotate(-90 102 173.4)">1</text>
<text x="149" y="172.8" transform="rotate(-90 149 172.8)">1</text>
</g>
<text font-size="1.8" fill="#0f0f0f" x="141" y="40.9">+5V</text>
</svg>
